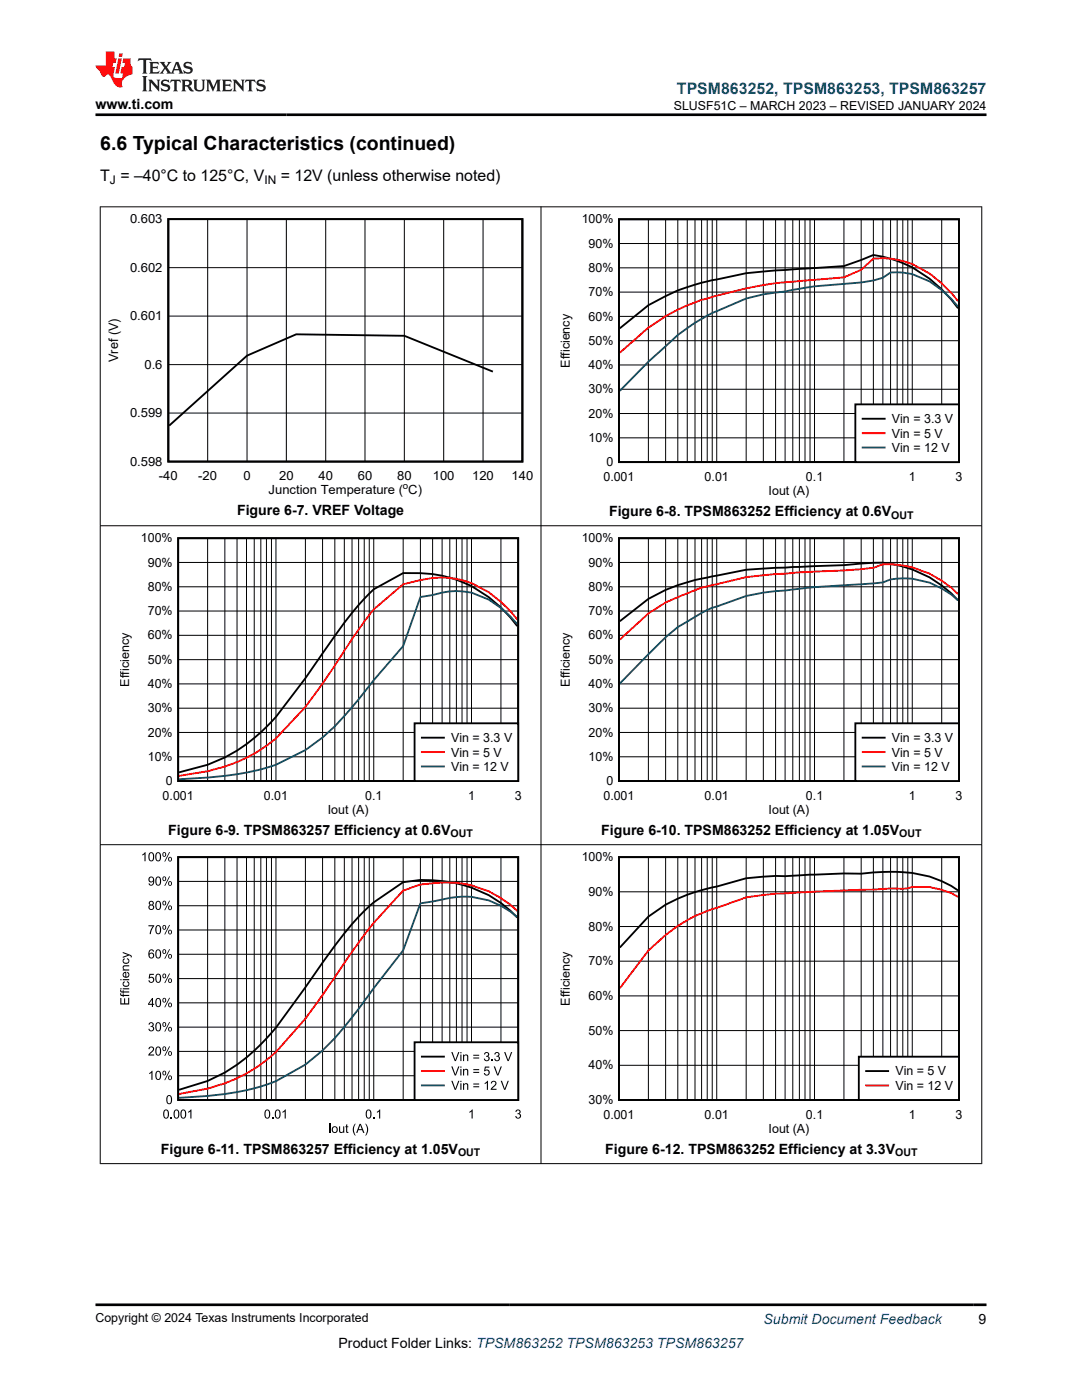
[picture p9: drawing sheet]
<svg xmlns="http://www.w3.org/2000/svg" width="216mm" height="279mm" viewBox="0 0 216 279" stroke-linecap="round" stroke-linejoin="round" font-family="sans-serif">
<path d="M33.6 43.7h70.6v48.4h-70.6zM98.4 74.2l-17.7-7.2-21.6-.3-9.8 4.3-15.5 13.9" fill="none" stroke="#000" stroke-width=".38"/>
<g fill="none" stroke="#000" stroke-width=".2">
<path d="M33.6 53.4h70.6M41.4 43.7v48.4M49.3 43.7v48.4M57.1 43.7v48.4M65 43.7v48.4M72.8 43.7v48.4M80.7 43.7v48.4M88.5 43.7v48.4M96.4 43.7v48.4M123.5 58.3h67.9M123.5 53.5h67.9M123.5 48.6h67.9"/>
<path d="M129.4 43.8v48.4M132.8 43.8v48.4M135.2 43.8v48.4M137.1 43.8v48.4M138.7 43.8v48.4M140 43.8v48.4M141.1 43.8v48.4M142.1 43.8v48.4M143 43.8v48.4M148.9 43.8v48.4M152.3 43.8v48.4M154.8 43.8v48.4"/>
<path d="M156.7 43.8v48.4M158.2 43.8v48.4M159.5 43.8v48.4M160.6 43.8v48.4M161.6 43.8v48.4M162.5 43.8v48.4M168.4 43.8v48.4M171.8 43.8v48.4M174.3 43.8v48.4M176.2 43.8v48.4M177.7 43.8v48.4M179 43.8v48.4"/>
<path d="M180.1 43.8v48.4M181.1 43.8v48.4M182 43.8v48.4M187.9 43.8v48.4M33.6 72.8h70.6M33.6 63.1h70.6M123.5 77.7h67.9M123.5 72.8h67.9M123.5 68h67.9M123.5 63.1h67.9M33.6 82.4h70.6M123.5 87.4h67.9"/>
<path d="M123.5 82.5h67.9"/>
</g>
<path d="M123.5 43.8h67.8v48.4h-67.8zM191.2 61.5a26 26 0 0 0-12.2-9.4l-2.8-.9-1.9-.3-5.9 2.2-11.7 .8a74.9 74.9 0 0 0-14.6 2l-2.1 .5a42.4 42.4 0 0 0-10.6 4.5l-5.7 4.6" fill="none" stroke="#000" stroke-width=".37"/>
<path d="M191.2 60.1a20.5 20.5 0 0 0-12.2-8.3l-2.8-.3-1.9 .1-2.5 2.2-3.4 1.6-5.9 .5a115.3 115.3 0 0 0-13.6 1.6l-5.9 1.5a38.5 38.5 0 0 0-13.6 6.4l-5.7 5" fill="none" stroke="#f00" stroke-width=".37"/>
<path d="M191.2 61.2a19.1 19.1 0 0 0-9.2-6.5 13.8 13.8 0 0 0-4.3-.3l-1.5 1-1.9 .6-2.5 .4-9.3 .7-5.8 1.1-4.4 .5-3.4 .9-7.8 3.4a34.5 34.5 0 0 0-8.3 6.1l-3.4 3.1-5.7 5.8" fill="none" stroke="#156" stroke-width=".37"/>
<path d="M170.7 80.7h20.6v11.5h-20.6z" fill-rule="evenodd" fill="#fff"/>
<path d="M170.7 80.7h20.6v11.5h-20.6zM172.1 83.6h4.4M35.6 107.4h67.8v48.5h-67.8zM103.2 124.9a25.1 25.1 0 0 0-22.8-10.5l-5.8 3.2-1.9 1.9a80.4 80.4 0 0 0-8.3 10.9l-3.5 5-5.8 7.7a33.2 33.2 0 0 1-19.4 11" fill="none" stroke="#000" stroke-width=".37"/>
<path d="M172.1 86.4h4.4M103.2 123.6a20.1 20.1 0 0 0-12.1-8.1 16.9 16.9 0 0 0-7.2 .3l-3.5 .8-5.8 5-4.4 6a197.8 197.8 0 0 1-9.3 13.5l-5.8 6.3a30.6 30.6 0 0 1-13.7 6.5l-5.7 .9" fill="none" stroke="#f00" stroke-width=".37"/>
<path d="M172.1 89.3h4.4M103.2 124.6a17.8 17.8 0 0 0-10-6.5 13.7 13.7 0 0 0-6.9 .7l-2.4 .3-3.5 9.8-5.8 6.8-3 3.9a64.5 64.5 0 0 1-7.2 7.6l-3.5 2.5-5.8 2.9a50.8 50.8 0 0 1-13.7 2.6l-5.7 .3" fill="none" stroke="#156" stroke-width=".37"/>
<g fill="none" stroke="#000" stroke-width=".2">
<path d="M35.6 117.1h67.8M35.6 112.3h67.8M41.4 107.4v48.5M44.9 107.4v48.5M47.3 107.4v48.5M49.2 107.4v48.5M50.7 107.4v48.5M52 107.4v48.5M53.2 107.4v48.5M54.2 107.4v48.5M55.1 107.4v48.5M60.9 107.4v48.5"/>
<path d="M64.4 107.4v48.5M66.8 107.4v48.5M68.7 107.4v48.5M70.2 107.4v48.5M71.6 107.4v48.5M72.7 107.4v48.5M73.7 107.4v48.5M74.6 107.4v48.5M80.4 107.4v48.5M83.9 107.4v48.5M86.3 107.4v48.5M88.2 107.4v48.5"/>
<path d="M89.8 107.4v48.5M91.1 107.4v48.5M92.2 107.4v48.5M93.2 107.4v48.5M94.1 107.4v48.5M100 107.4v48.5M35.6 136.5h67.8M35.6 131.6h67.8M35.6 126.8h67.8M35.6 121.9h67.8M35.6 151h67.8M35.6 146.2h67.8"/>
<path d="M35.6 141.3h67.8"/>
</g>
<path d="M82.7 144.4h20.7v11.5h-20.7z" fill-rule="evenodd" fill="#fff"/>
<path d="M123.5 107.4h67.8v48.5h-67.8zM191.2 119.8a23.3 23.3 0 0 0-15-7.5l-7.8 .5-13.6 .5a50.2 50.2 0 0 0-12.7 1.7l-2.1 .5a37.6 37.6 0 0 0-10.6 4l-5.7 4.5M82.7 144.4h20.7v11.5h-20.7zM84.2 147.2h4.4" fill="none" stroke="#000" stroke-width=".37"/>
<path d="M191.2 118.6a19.3 19.3 0 0 0-15-6l-1.9 .7a142.4 142.4 0 0 1-13.7 .9l-5.8 .4a50 50 0 0 0-12.7 2.2 47.3 47.3 0 0 0-9.3 3.4l-3.4 2.2-5.7 5.2M84.2 150.1h4.4" fill="none" stroke="#f00" stroke-width=".37"/>
<path d="M191.2 119.8a15.5 15.5 0 0 0-13.5-4.2l-1.5 .6-13.7 1-4.3 .4a67.4 67.4 0 0 0-9.3 1.3l-5.9 2.1a18.5 18.5 0 0 0-5.9 3.1l-1.9 1-2.4 2.1-9.1 9.2M84.2 153h4.4" fill="none" stroke="#156" stroke-width=".37"/>
<g fill="none" stroke="#000" stroke-width=".2">
<path d="M123.5 117.1h67.9M123.5 112.3h67.9M129.4 107.4v48.5M132.8 107.4v48.5M135.2 107.4v48.5M137.1 107.4v48.5M138.7 107.4v48.5M140 107.4v48.5M141.1 107.4v48.5M142.1 107.4v48.5M143 107.4v48.5M148.9 107.4v48.5"/>
<path d="M152.3 107.4v48.5M154.8 107.4v48.5M156.7 107.4v48.5M158.2 107.4v48.5M159.5 107.4v48.5M160.6 107.4v48.5M161.6 107.4v48.5M162.5 107.4v48.5M168.4 107.4v48.5M171.8 107.4v48.5M174.3 107.4v48.5M176.2 107.4v48.5"/>
<path d="M177.7 107.4v48.5M179 107.4v48.5M180.1 107.4v48.5M181.1 107.4v48.5M182 107.4v48.5M187.9 107.4v48.5M123.5 136.5h67.9M123.5 131.6h67.9M123.5 126.8h67.9M123.5 121.9h67.9M123.5 151h67.9M123.5 146.2h67.9"/>
<path d="M123.5 141.3h67.9"/>
</g>
<path d="M170.7 144.4h20.6v11.5h-20.6z" fill-rule="evenodd" fill="#fff"/>
<path d="M170.7 144.4h20.6v11.5h-20.6zM172.1 147.2h4.4M35.6 171.1h67.8v48.4h-67.8zM103.2 183.1a24.6 24.6 0 0 0-16.9-7.4l-2.4-.1-3.5 .5-5.8 4-1.9 1.7a67.3 67.3 0 0 0-8.3 10.3l-9.3 13a36.6 36.6 0 0 1-13.7 10.6l-5.7 1.8" fill="none" stroke="#000" stroke-width=".37"/>
<path d="M172.1 150.1h4.4M103.2 181.8a20.3 20.3 0 0 0-16.9-5.5l-2.4 .2-3.5 1.2-6.7 7.6-3.5 4.7-3.4 5a83.4 83.4 0 0 1-12.6 15.7 30.3 30.3 0 0 1-12.8 6.6l-5.7 1" fill="none" stroke="#f00" stroke-width=".37"/>
<path d="M172.1 153h4.4" fill="none" stroke="#156" stroke-width=".37"/>
<g fill="#000">
<path d="M28.4 170.5l.6-.4v1.8h-.2v-1.4l-.4 .2zM24.6 196l.3-.2v.3l-.2 .1a.44 .44 0 0 0 .4 .5 .44 .44 0 0 0 .5-.6l-.3-.1v-.2a.61 .61 0 0 1 .4 .9 .61 .61 0 0 1-.9 .2l-.3-.4zM24.6 191.4l.3-.2v.3l-.2 .1a.44 .44 0 0 0 .4 .5 .44 .44 0 0 0 .5-.5l-.3-.2v-.2a.61 .61 0 0 1 .4 .9 .61 .61 0 0 1-.9 .2l-.3-.4zM24 198.2h.2l.1 .3 .2 .1v-.3h.2v.3h1.1v.2h-1.1v.2h-.2v-.2a.4 .4 0 0 1-.5-.1 .4 .4 0 0 1 0-.5zM24 197.5h.2l.1 .3 .2 .1v-.3h.2v.3h1.1v.2h-1.1v.2h-.2v-.2a.4 .4 0 0 1-.5-.1 .4 .4 0 0 1 0-.5zM24.6 192.7l1.2-.1v.3h-.8a.3 .3 0 0 0-.4 .2 .3 .3 0 0 0 .3 .3l.9 .1v.2h-1.3v-.2h.2l-.2-.4zM24.5 190l1.3 .5a.45 .45 0 0 1 .5 .6h-.2l-.1-.3-.2-.1-1.3 .5v-.3l1-.3-1-.4zM29.8 194.3h.9v.3h-.7l-.1 .4a.59 .59 0 0 1 .8 .3 .59 .59 0 0 1-.3 .8 .59 .59 0 0 1-.8-.4l.2-.1a.39 .39 0 0 0 .6 .2 .39 .39 0 0 0 .1-.6 .39 .39 0 0 0-.6 0l-.3 .1zM29.6 184.6h1.2l-.6 1.1-.1 .7h-.2l.1-.5 .5-1h-.9zM24 199.2h.2v1h.6v-1h.2v1h.6v-1.1h.2v1.4h-1.8zM29.8 204.1a.48 .48 0 0 1 .7 0 .48 .48 0 0 1-.1 .7 .56 .56 0 0 1 .1 1 .56 .56 0 0 1-.9-.5h.2a.36 .36 0 0 0 .5 .3 .36 .36 0 0 0 .2-.4 .36 .36 0 0 0-.5-.2l.1-.2a.31 .31 0 0 0 .4-.3 .31 .31 0 0 0-.3-.3 .31 .31 0 0 0-.3 .3h-.3zM29.8 214.2l.6-.5v1.8h-.2v-1.4l-.4 .3z"/>
<path d="M29.8 209a.59 .59 0 0 1 .9 .1 .59 .59 0 0 1-.3 .9l-.5 .4h.9v.3h-1.2l.1-.4a1.08 1.08 0 0 0 .7-1.2h-.4l-.2 .3h-.2zM34.1 223h.2v.2h-.2zM37.5 221.9l.7-.5v1.8h-.2v-1.4l-.5 .3zM54.3 223h.2v.2h-.2zM56.4 221.9l.6-.5v1.8h-.2v-1.4l-.4 .3zM65.6 224.3h.3v1.8h-.3zM67.6 224.8h.3v.7a.32 .32 0 0 0 .3 .4 .32 .32 0 0 0 .3-.4v-.7h.2v1.3h-.2v-.2a.46 .46 0 0 1-.6 .2 .46 .46 0 0 1-.3-.5zM69.1 224.5l.2-.2v.5h.2v.2h-.2v.7l.2 .4a.32 .32 0 0 1-.3 0 .32 .32 0 0 1-.1-.4v-.7h-.2zM70.8 224.3h.2l-.1 .2a2.08 2.08 0 0 0 .1 2.1 1.5 1.5 0 0 1-.4-1.9zM72.9 224.3a1.49 1.49 0 0 1 .4 1.8l-.3 .5h-.1a2.09 2.09 0 0 0 0-2.3zM74.5 223h.2v.2h-.2zM75.2 221.9l.7-.5v1.8h-.3v-1.4l-.4 .3z"/>
<path d="M93.7 221.9l.6-.5v1.8h-.2v-1.4l-.4 .3zM103 221.5a.48 .48 0 0 1 .7 0 .48 .48 0 0 1-.1 .7 .56 .56 0 0 1 .1 1 .56 .56 0 0 1-.9-.5h.2a.36 .36 0 0 0 .5 .4 .36 .36 0 0 0 .2-.5 .36 .36 0 0 0-.5-.2l.1-.2a.31 .31 0 0 0 .4-.3 .31 .31 0 0 0-.3-.3 .31 .31 0 0 0-.3 .3h-.3z"/>
<path d="M29.9 170.2a.64 .64 0 0 1 .7 .1 .64 .64 0 0 1 .2 .7 .61 .61 0 0 1-.3 .8 .61 .61 0 0 1-.8-.3l-.1-.9zM29.9 170.4a1.01 1.01 0 0 0 .3 1.3 .94 .94 0 0 0 0-1.4z"/>
<path d="M29.8 175.1a.64 .64 0 0 1 .7 0 .64 .64 0 0 1 .3 .7 .63 .63 0 0 1-.3 .9 .63 .63 0 0 1-.9-.4h.3a.4 .4 0 0 0 .5 .2 .4 .4 0 0 0 .2-.6 .56 .56 0 0 1-.9 0 .56 .56 0 0 1 .1-.8zM29.8 175.5a.38 .38 0 0 0 .7 0 .38 .38 0 0 0-.7 0z"/>
<path d="M31.2 170.2a.64 .64 0 0 1 .8 .1 .64 .64 0 0 1 .1 .7 .61 .61 0 0 1-.2 .8 .61 .61 0 0 1-.8-.3l-.1-.9zM31.3 170.4a1.01 1.01 0 0 0 .3 1.3 .94 .94 0 0 0 0-1.4z"/>
<path d="M31.2 175a.64 .64 0 0 1 .8 .1 .64 .64 0 0 1 .1 .7 .61 .61 0 0 1-.2 .9 .61 .61 0 0 1-.8-.3l-.1-.9zM31.3 175.2a1.01 1.01 0 0 0 .3 1.4 .94 .94 0 0 0 0-1.5z"/>
<path d="M32.5 170.2a.42 .42 0 0 1 .7 .3 .42 .42 0 0 1-.7 .4l-.1-.4zM32.6 170.3l.1 .5a.28 .28 0 0 0 .3-.3 .28 .28 0 0 0-.4-.2zM33.8 170h.1l-.9 1.9h-.2zM33.6 171.1a.42 .42 0 0 1 .7 .4 .42 .42 0 0 1-.6 .3l-.2-.3zM33.8 171.2l.1 .6a.28 .28 0 0 0 .2-.3 .28 .28 0 0 0-.3-.3z"/>
<path d="M32.5 175a.42 .42 0 0 1 .7 .4 .42 .42 0 0 1-.7 .3l-.1-.3zM32.6 175.1l.1 .6a.28 .28 0 0 0 .3-.3 .28 .28 0 0 0-.4-.3zM33.8 174.9h.1l-.9 1.9h-.2zM33.6 176a.42 .42 0 0 1 .7 .3 .42 .42 0 0 1-.6 .4l-.1-.4zM33.8 176.1l.1 .5a.28 .28 0 0 0 .2-.3 .28 .28 0 0 0-.3-.2z"/>
<path d="M24 197.2h.3v.2h-.3zM24.5 197.2h1.3v.2h-1.3z"/>
<path d="M24 195.4h.3v.2h-.3zM24.5 195.4h1.3v.2h-1.3z"/>
<path d="M24.6 194.1l.6-.2v1a.38 .38 0 0 0 .4-.3 .38 .38 0 0 0-.2-.4v-.2a.64 .64 0 0 1 .3 .9 .64 .64 0 0 1-1 .1 .64 .64 0 0 1-.1-.9zM24.8 194.3l-.1 .4 .3 .2v-.7z"/>
<path d="M29.8 179.9a.48 .48 0 0 1 .8 0 .48 .48 0 0 1-.2 .7 .53 .53 0 0 1 .2 .8 .53 .53 0 0 1-.8 0 .53 .53 0 0 1 .1-.8l-.2-.2zM29.9 180.2a.3 .3 0 0 0 .6 0 .3 .3 0 0 0-.6 0zM29.8 181.1a.4 .4 0 0 0 .8 0 .4 .4 0 0 0-.8 0z"/>
<path d="M29.8 189.7l.3-.2h.3l.3 .4h-.2a.36 .36 0 0 0-.4-.2 .36 .36 0 0 0-.3 .4v.2a.57 .57 0 0 1 .9 .1 .57 .57 0 0 1-.2 .8 .57 .57 0 0 1-.8-.3l-.1-.8zM29.8 190.7a.4 .4 0 0 0 .8 0 .4 .4 0 0 0-.8 0z"/>
<path d="M31.2 194.4a.64 .64 0 0 1 .8 .1 .64 .64 0 0 1 .1 .7 .61 .61 0 0 1-.2 .9 .61 .61 0 0 1-.8-.3l-.1-.9zM31.3 194.6a1.01 1.01 0 0 0 .3 1.4 .94 .94 0 0 0 0-1.5z"/>
<path d="M31.2 189.6a.64 .64 0 0 1 .8 0 .64 .64 0 0 1 .1 .8 .61 .61 0 0 1-.2 .8 .61 .61 0 0 1-.8-.3l-.1-.9zM31.3 189.8a1.01 1.01 0 0 0 .3 1.3 .94 .94 0 0 0 0-1.5z"/>
<path d="M31.2 184.7a.64 .64 0 0 1 .8 .1 .64 .64 0 0 1 .1 .7 .61 .61 0 0 1-.2 .9 .61 .61 0 0 1-.8-.3l-.1-.9zM31.3 184.9a1.01 1.01 0 0 0 .3 1.4 .94 .94 0 0 0 0-1.5z"/>
<path d="M31.2 179.9a.64 .64 0 0 1 .8 .1 .64 .64 0 0 1 .1 .7 .61 .61 0 0 1-.2 .8 .61 .61 0 0 1-.8-.3l-.1-.9zM31.3 180.1a1.01 1.01 0 0 0 .3 1.3 .94 .94 0 0 0 0-1.4z"/>
<path d="M32.5 199.3a.42 .42 0 0 1 .7 .3 .42 .42 0 0 1-.7 .4l-.1-.4zM32.6 199.4l.1 .5a.28 .28 0 0 0 .3-.3 .28 .28 0 0 0-.4-.2zM33.8 199.1h.1l-.9 1.9h-.2zM33.6 200.2a.42 .42 0 0 1 .7 .4 .42 .42 0 0 1-.6 .3l-.1-.4zM33.8 200.3l.1 .6a.28 .28 0 0 0 .2-.3 .28 .28 0 0 0-.3-.3z"/>
<path d="M32.5 194.4a.42 .42 0 0 1 .7 .4 .42 .42 0 0 1-.7 .3l-.1-.3zM32.6 194.5l.1 .6a.28 .28 0 0 0 .3-.3 .28 .28 0 0 0-.4-.3zM33.8 194.3h.1l-.9 1.9h-.2zM33.6 195.4a.42 .42 0 0 1 .7 .3 .42 .42 0 0 1-.6 .4l-.1-.4zM33.8 195.5l.1 .5a.28 .28 0 0 0 .2-.3 .28 .28 0 0 0-.3-.2z"/>
<path d="M32.5 189.6a.42 .42 0 0 1 .7 .3 .42 .42 0 0 1-.7 .4l-.1-.4zM32.6 189.7l.1 .5a.28 .28 0 0 0 .3-.3 .28 .28 0 0 0-.4-.2zM33.8 189.4h.1l-.9 1.9h-.2zM33.6 190.5a.42 .42 0 0 1 .7 .4 .42 .42 0 0 1-.6 .3l-.1-.4zM33.8 190.6l.1 .6a.28 .28 0 0 0 .2-.3 .28 .28 0 0 0-.3-.3z"/>
<path d="M32.5 184.7a.42 .42 0 0 1 .7 .4 .42 .42 0 0 1-.7 .3l-.1-.3zM32.6 184.8l.1 .6a.28 .28 0 0 0 .3-.3 .28 .28 0 0 0-.4-.3zM33.8 184.6h.1l-.9 1.9h-.2zM33.6 185.7a.42 .42 0 0 1 .7 .3 .42 .42 0 0 1-.6 .4l-.1-.4zM33.8 185.8l.1 .5a.28 .28 0 0 0 .2-.3 .28 .28 0 0 0-.3-.2z"/>
<path d="M32.5 179.9a.42 .42 0 0 1 .7 .3 .42 .42 0 0 1-.7 .4l-.1-.4zM32.6 180l.1 .5a.28 .28 0 0 0 .3-.3 .28 .28 0 0 0-.4-.2zM33.8 179.8h.1l-.9 1.8h-.2zM33.6 180.8a.42 .42 0 0 1 .7 .4 .42 .42 0 0 1-.6 .3l-.1-.3zM33.8 180.9l.1 .6a.28 .28 0 0 0 .2-.3 .28 .28 0 0 0-.3-.3z"/>
<path d="M30.3 199.2h.2v1.1h.3v.2h-.3v.5h-.2v-.5h-.8v-.2zM30.3 199.5l-.5 .8h.5z"/>
<path d="M31.2 213.8a.64 .64 0 0 1 .8 .1 .64 .64 0 0 1 .1 .7 .61 .61 0 0 1-.2 .8 .61 .61 0 0 1-.8-.2l-.1-1zM31.3 214a1.01 1.01 0 0 0 .3 1.4 .94 .94 0 0 0 0-1.5z"/>
<path d="M31.2 209a.64 .64 0 0 1 .8 0 .64 .64 0 0 1 .1 .8 .61 .61 0 0 1-.2 .8 .61 .61 0 0 1-.8-.3l-.1-.9zM31.3 209.2a1.01 1.01 0 0 0 .3 1.3 .94 .94 0 0 0 0-1.5z"/>
<path d="M31.2 204.1a.64 .64 0 0 1 .8 .1 .64 .64 0 0 1 .1 .7 .61 .61 0 0 1-.2 .8 .61 .61 0 0 1-.8-.2l-.1-.9zM31.3 204.3a1.01 1.01 0 0 0 .3 1.4 .94 .94 0 0 0 0-1.5z"/>
<path d="M31.2 199.3a.64 .64 0 0 1 .8 .1 .64 .64 0 0 1 .1 .7 .61 .61 0 0 1-.2 .8 .61 .61 0 0 1-.8-.3l-.1-.9zM31.3 199.5a1.01 1.01 0 0 0 .3 1.3 .94 .94 0 0 0 0-1.5z"/>
<path d="M32.5 213.8a.42 .42 0 0 1 .7 .3 .42 .42 0 0 1-.7 .4l-.1-.4zM32.6 213.9l.1 .6a.28 .28 0 0 0 .3-.4 .28 .28 0 0 0-.4-.2zM33.8 213.7h.1l-.9 1.9h-.2zM33.6 214.8a.42 .42 0 0 1 .7 .3 .42 .42 0 0 1-.6 .4l-.1-.4zM33.8 214.8l.1 .6a.28 .28 0 0 0 .2-.3 .28 .28 0 0 0-.3-.3z"/>
<path d="M32.5 209a.42 .42 0 0 1 .7 .3 .42 .42 0 0 1-.7 .4l-.1-.4zM32.6 209.1l.1 .5a.28 .28 0 0 0 .3-.3 .28 .28 0 0 0-.4-.2zM33.8 208.8h.1l-.9 1.9h-.2zM33.6 209.9a.42 .42 0 0 1 .7 .3 .42 .42 0 0 1-.6 .4l-.1-.4zM33.8 210l.1 .6a.28 .28 0 0 0 .2-.4 .28 .28 0 0 0-.3-.2z"/>
<path d="M32.5 204.1a.42 .42 0 0 1 .7 .4 .42 .42 0 0 1-.7 .3l-.1-.4zM32.6 204.2l.1 .6a.28 .28 0 0 0 .3-.4 .28 .28 0 0 0-.4-.2zM33.8 204h.1l-.9 1.9h-.2zM33.6 205.1a.42 .42 0 0 1 .7 .3 .42 .42 0 0 1-.6 .4l-.1-.4zM33.8 205.1l.1 .6a.28 .28 0 0 0 .2-.3 .28 .28 0 0 0-.3-.3z"/>
<path d="M33.4 218.6a.64 .64 0 0 1 .8 .1 .64 .64 0 0 1 .1 .8 .61 .61 0 0 1-.2 .8 .61 .61 0 0 1-.8-.3l-.1-.9zM33.5 218.9a1.01 1.01 0 0 0 .3 1.3 .94 .94 0 0 0 0-1.5z"/>
<path d="M32.8 221.5a.64 .64 0 0 1 .8 .1 .64 .64 0 0 1 .1 .7 .61 .61 0 0 1-.2 .9 .61 .61 0 0 1-.9-.3v-.9zM32.9 221.7a1.01 1.01 0 0 0 .2 1.4 .94 .94 0 0 0 0-1.5z"/>
<path d="M34.9 221.5a.64 .64 0 0 1 .7 .1 .64 .64 0 0 1 .2 .7 .61 .61 0 0 1-.3 .9 .61 .61 0 0 1-.8-.3v-.9zM35 221.7a1.01 1.01 0 0 0 .2 1.4 .94 .94 0 0 0 0-1.5z"/>
<path d="M36.3 221.5a.64 .64 0 0 1 .7 .1 .64 .64 0 0 1 .2 .7 .61 .61 0 0 1-.3 .9 .61 .61 0 0 1-.8-.3l-.1-.9zM36.3 221.7a1.01 1.01 0 0 0 .3 1.4 .94 .94 0 0 0 0-1.5z"/>
<path d="M53 221.5a.64 .64 0 0 1 .8 .1 .64 .64 0 0 1 .1 .7 .61 .61 0 0 1-.2 .9 .61 .61 0 0 1-.9-.3v-.9zM53.1 221.7a1.01 1.01 0 0 0 .2 1.4 .94 .94 0 0 0 0-1.5z"/>
<path d="M55.1 221.5a.64 .64 0 0 1 .7 .1 .64 .64 0 0 1 .2 .7 .61 .61 0 0 1-.3 .9 .61 .61 0 0 1-.8-.3v-.9zM55.2 221.7a1.01 1.01 0 0 0 .2 1.4 .94 .94 0 0 0 0-1.5z"/>
<path d="M66.4 224.9a.64 .64 0 0 1 .9 .1 .64 .64 0 0 1-.2 1 .64 .64 0 0 1-.9-.4zM66.5 225.1a.46 .46 0 0 0-.1 .6 .46 .46 0 0 0 .7 .1 .46 .46 0 0 0 .1-.6 .46 .46 0 0 0-.7-.1z"/>
<path d="M71.7 224.3h.3l.7 1.8h-.2l-.2-.6h-.8l-.2 .6h-.2zM71.9 224.5l-.3 .9h.6z"/>
<path d="M73.2 221.5a.64 .64 0 0 1 .8 .1 .64 .64 0 0 1 .1 .7 .61 .61 0 0 1-.2 .9 .61 .61 0 0 1-.9-.3v-.9zM73.3 221.7a1.01 1.01 0 0 0 .2 1.4 .94 .94 0 0 0 0-1.5z"/>
</g>
<g fill="none" stroke="#000" stroke-width=".2">
<path d="M35.6 175.9h67.8M41.4 171.1v48.4M44.9 171.1v48.4M47.3 171.1v48.4M49.2 171.1v48.4M50.7 171.1v48.4M52 171.1v48.4M53.2 171.1v48.4M54.2 171.1v48.4M55.1 171.1v48.4M60.9 171.1v48.4M64.4 171.1v48.4"/>
<path d="M66.8 171.1v48.4M68.7 171.1v48.4M70.2 171.1v48.4M71.6 171.1v48.4M72.7 171.1v48.4M73.7 171.1v48.4M74.6 171.1v48.4M80.4 171.1v48.4M83.9 171.1v48.4M86.3 171.1v48.4M88.2 171.1v48.4M89.8 171.1v48.4"/>
<path d="M91.1 171.1v48.4M92.2 171.1v48.4M93.2 171.1v48.4M94.1 171.1v48.4M100 171.1v48.4M35.6 195.3h67.8M35.6 190.4h67.8M35.6 185.6h67.8M35.6 180.8h67.8M35.6 214.7h67.8M35.6 209.8h67.8M35.6 205h67.8"/>
<path d="M35.6 200.1h67.8"/>
</g>
<path d="M103.2 183a15.8 15.8 0 0 0-15-3.5l-4.3 .8-3.5 9.4-5.8 7.5-3 4.1a69.4 69.4 0 0 1-7.2 8.3l-3.5 2.9-5.8 3.3a44.8 44.8 0 0 1-13.7 2.9l-5.7 .4" fill="none" stroke="#0f5463" stroke-width=".37"/>
<path d="M82.7 208h20.7v11.5h-20.7z" fill-rule="evenodd" fill="#fff"/>
<path d="M123.5 171.1h67.8v48.4h-67.8zM191.2 177.7a23.8 23.8 0 0 0-15-3.7l-4.4 .4-3.4-.1-10.2 .5a69.8 69.8 0 0 0-9.3 .5l-5.9 1.6a32 32 0 0 0-13.6 6l-5.7 6.2M82.7 208h20.7v11.5h-20.7zM84.2 210.9h4.4" fill="none" stroke="#000" stroke-width=".37"/>
<g fill="#000">
<path d="M90 210h.3l.6 1.6 .5-1.6h.3l-.7 1.8h-.3zM90 212.8h.3l.6 1.6 .5-1.6h.3l-.7 1.8h-.3zM90 215.7h.3l.6 1.6 .5-1.6h.3l-.7 1.8h-.3zM92.4 210.5h.2v.1a.46 .46 0 0 1 .5-.2 .46 .46 0 0 1 .3 .6v.8h-.2v-.8a.3 .3 0 0 0-.2-.4 .3 .3 0 0 0-.4 .2v1h-.2zM92.4 213.3h.2v.2a.46 .46 0 0 1 .5-.2 .46 .46 0 0 1 .3 .5v.8h-.2v-.8a.3 .3 0 0 0-.2-.3 .3 .3 0 0 0-.4 .2v.9h-.2zM92.4 216.2h.2v.2a.46 .46 0 0 1 .5-.2 .46 .46 0 0 1 .3 .5v.8h-.2v-.8a.3 .3 0 0 0-.2-.4 .3 .3 0 0 0-.4 .3v.9h-.2zM96.7 210.1a.48 .48 0 0 1 .8 0 .48 .48 0 0 1-.1 .7 .56 .56 0 0 1 0 1 .56 .56 0 0 1-.9-.5h.3a.36 .36 0 0 0 .4 .3 .36 .36 0 0 0 .3-.5 .36 .36 0 0 0-.5-.2v-.2a.31 .31 0 0 0 .4-.2 .31 .31 0 0 0-.3-.4 .31 .31 0 0 0-.3 .4l-.2-.1zM96.8 212.9h.8v.2h-.7l-.1 .5a.59 .59 0 0 1 .9 .2 .59 .59 0 0 1-.4 .8 .59 .59 0 0 1-.8-.4l.3-.1a.39 .39 0 0 0 .5 .2 .39 .39 0 0 0 .1-.6 .39 .39 0 0 0-.6 0l-.2 .1zM96.7 216.1l.7-.4v1.8h-.3v-1.4l-.4 .3zM98 211.5h.3v.3h-.3zM98.8 210.1a.48 .48 0 0 1 .7 0 .48 .48 0 0 1-.1 .7 .56 .56 0 0 1 .1 1 .56 .56 0 0 1-.9-.5h.2a.36 .36 0 0 0 .4 .3 .36 .36 0 0 0 .3-.5 .36 .36 0 0 0-.5-.2l.1-.2a.31 .31 0 0 0 .4-.2 .31 .31 0 0 0-.3-.4 .31 .31 0 0 0-.4 .4l-.2-.1zM98.1 215.8a.59 .59 0 0 1 .9 .2 .59 .59 0 0 1-.3 .8l-.5 .5h.9v.2h-1.2l.2-.4a1.08 1.08 0 0 0 .7-1.1l-.4-.1-.2 .3h-.3z"/>
<path d="M98.5 212.8h.3l.5 1.6 .6-1.6h.2l-.7 1.8h-.2zM99.9 215.7h.3l.5 1.6 .6-1.6h.2l-.7 1.8h-.2zM100.6 210h.2l.6 1.6 .6-1.6h.2l-.7 1.8h-.2z"/>
<path d="M91.9 212.8h.2v.3h-.2zM91.9 213.3h.2v1.3h-.2z"/>
<path d="M91.9 215.7h.2v.3h-.2zM91.9 216.2h.2v1.3h-.2z"/>
<path d="M91.9 210h.2v.2h-.2zM91.9 210.5h.2v1.3h-.2z"/>
<path d="M94.4 210.5h1.2v.2h-1.2zM94.4 211h1.2v.3h-1.2z"/>
<path d="M94.4 213.4h1.2v.2h-1.2zM94.4 213.9h1.2v.2h-1.2z"/>
<path d="M94.4 216.2h1.2v.2h-1.2zM94.4 216.8h1.2v.2h-1.2z"/>
</g>
<path d="M191.2 179a15.3 15.3 0 0 0-9.2-2 9.8 9.8 0 0 1-4.3 .3l-19.5 .9a61.5 61.5 0 0 0-9.3 .9l-7.8 2.7a31 31 0 0 0-11.7 7.9l-5.7 7.5M84.2 213.8h4.4" fill="none" stroke="#f00" stroke-width=".37"/>
<path d="M84.2 216.6h4.4" fill="none" stroke="#0f5463" stroke-width=".37"/>
<g fill="none" stroke="#000" stroke-width=".2">
<path d="M123.5 178h67.9M129.4 171.1v48.4M132.8 171.1v48.4M135.2 171.1v48.4M137.1 171.1v48.4M138.7 171.1v48.4M140 171.1v48.4M141.1 171.1v48.4M142.1 171.1v48.4M143 171.1v48.4M148.9 171.1v48.4M152.3 171.1v48.4"/>
<path d="M154.8 171.1v48.4M156.7 171.1v48.4M158.2 171.1v48.4M159.5 171.1v48.4M160.6 171.1v48.4M161.6 171.1v48.4M162.5 171.1v48.4M168.4 171.1v48.4M171.8 171.1v48.4M174.3 171.1v48.4M176.2 171.1v48.4M177.7 171.1v48.4"/>
<path d="M179 171.1v48.4M180.1 171.1v48.4M181.1 171.1v48.4M182 171.1v48.4M187.9 171.1v48.4M123.5 198.8h67.9M123.5 191.8h67.9M123.5 184.9h67.9M123.5 212.6h67.9M123.5 205.7h67.9"/>
</g>
<path d="M171.4 210.9h19.9v8.6h-19.9z" fill-rule="evenodd" fill="#fff"/>
<path d="M171.4 210.9h19.9v8.6h-19.9zM172.8 213.8h4.4" fill="none" stroke="#000" stroke-width=".37"/>
<path d="M172.8 216.6h4.4" fill="none" stroke="#f00" stroke-width=".37"/>
<path d="M19.9 41.3h176.1M20 41.2v191.1M107.9 41.2v191.1M195.9 41.2v191.1M19.9 104.9h176.1M19.9 168.6h176.1M19.9 232.2h176.1" fill="none" stroke="#000" stroke-width=".2"/>
<path d="M27.7 11.6l-.2 .6 .5-.2h.6v.1v2.2l-.2 .4h1l-.2-.4v-2.2v-.1h.5l.5 .2-.1-.6zM29.8 12.4l.2 .3v1.6l-.2 .4h1.9l.1-.6a1.08 1.08 0 0 1-1.3 .2v-.7h.6l.4 .2v-.7l-.4 .2h-.6v-.5l.2-.2a1 1 0 0 1 1 .3l-.1-.5zM31.8 12.4l1 1.1-1 1.2h.9l-.2-.2 .4-.8 .5 .8-.2 .2h1.6l-.2-.2 .1-.5h1l.1 .5-.1 .2h.9l-.2-.4-.8-1.9h-.5l-1 2.1-.8-1.1 .9-1h-.8l.2 .2-.5 .6-.3-.6 .1-.2zM35.2 12.8l.4 1h-.8zM36.8 12.5a.65 .65 0 0 0-.2 .7 .65 .65 0 0 0 .6 .5l.7 .1 .1 .3a.79 .79 0 0 1-.7 .4 .79 .79 0 0 1-.7-.5l.1 .7 .2-.1a.93 .93 0 0 0 1.1 0 .93 .93 0 0 0 .4-.9 1.46 1.46 0 0 0-1.2-.6l-.1-.3a1.09 1.09 0 0 1 1.2 .2l-.2-.6-.1 .1-.6-.2zM28.4 15.2l.2 .4v2.2l-.2 .4h1l-.2-.4v-2.2l.2-.4zM29.6 15.9l.2 .4v1.5l-.2 .4h.8l-.3-.4v-1.3l1.7 1.8v-2l.2-.4h-.8l.2 .2 .1 1.1-1.2-1.3zM32.3 16a.65 .65 0 0 0-.2 .8 .65 .65 0 0 0 .7 .4l.6 .2 .1 .2a.79 .79 0 0 1-.7 .4 .79 .79 0 0 1-.7-.5l.1 .7 .2-.1a.93 .93 0 0 0 1.1 .1 .93 .93 0 0 0 .4-1 1.46 1.46 0 0 0-1.2-.5l-.1-.4a1.09 1.09 0 0 1 1.2 .2l-.2-.6-.1 .1-.6-.1zM34.1 15.9l-.1 .6a.63 .63 0 0 1 .7-.3l.1 1.6-.3 .4h1l-.2-.4v-1.6a.66 .66 0 0 1 .8 .3l-.1-.6zM36.2 15.9l.2 .4v1.5l-.2 .4h.9l-.2-.2v-.7h.5l.1 .2a.79 .79 0 0 0 1.2 .6l-1-.9a.61 .61 0 0 0 .6-.6 .61 .61 0 0 0-.5-.7zM36.9 16.2h.2a.47 .47 0 0 1 .5 .1 .47 .47 0 0 1 .1 .5l-.2 .1-.6 .1zM38.5 15.9l.2 .2a2.27 2.27 0 0 0 .4 2 1.04 1.04 0 0 0 1.7-.7v-1.3l.2-.2h-.8l.2 .4v1.1a.6 .6 0 0 1-.6 .6 .6 .6 0 0 1-.6-.6v-1.1l.3-.4zM41.1 15.9l.2 .4v1.5l-.2 .4h.7l-.2-.4v-1.4l.9 1.9 .8-1.9v1.4l-.2 .4h1l-.3-.4v-1.5l.3-.4h-.8l-.7 1.5-.7-1.5zM44.3 15.9l.2 .4v1.5l-.2 .4h1.9l.1-.6a1.09 1.09 0 0 1-1.3 .2v-.7h.6l.4 .2v-.6l-.4 .2h-.6v-.6l.2-.1a1.01 1.01 0 0 1 1 .3l-.1-.6zM46.4 15.9l.3 .4v1.5l-.3 .4h.8l-.2-.4v-1.3l1.6 1.8v-2l.2-.4h-.7l.2 .2v1.1l-1.2-1.3zM49 15.9l-.1 .6a.63 .63 0 0 1 .8-.3v1.6l-.3 .4h1l-.2-.4v-1.6a.66 .66 0 0 1 .8 .3l-.1-.6zM51.4 16a.65 .65 0 0 0-.2 .8 .65 .65 0 0 0 .6 .4l.6 .2 .2 .2a.79 .79 0 0 1-.8 .4 .79 .79 0 0 1-.6-.5l.1 .7 .2-.1a.93 .93 0 0 0 1 .1 .93 .93 0 0 0 .5-1 1.46 1.46 0 0 0-1.3-.5l-.1-.4a1.09 1.09 0 0 1 1.3 .2l-.2-.6-.2 .1-.5-.1z" fill="#231f20"/>
<path d="M21.1 10.3v2.7h-2.1l.1 .4 .9 1a.95 .95 0 0 0 .9 .9 .59 .59 0 0 1 .6-.4 .59 .59 0 0 1 .5 .3l.4 .8a1.59 1.59 0 0 0 2.1 1.4 1.61 1.61 0 0 1 1-2.3l1-.3-.1-1.5a1.59 1.59 0 0 1-.4-1.7h-1.4l-.2 .9h.5l-.1 .9h-.5l-.2 .9v.3l.4 .1-.2 .9h-.6a.73 .73 0 0 1-1.1-.7l.3-1.5h-.5l.2-.9h.5l.2-.9h-.5v-1.3zM23.6 11.6l-.6 3.1h.7l.6-3.1zM23.8 10.7l-.1 .6h.7l.1-.6z" fill="#ed1c24"/>
<path d="M19 22.9h177.8M19 260.4h177.8" fill="none" stroke="#000" stroke-width=".53"/>
<text font-size="3.9" x="20" y="29.9">6.6 Typical Characteristics (continued)</text>
<text font-size="3.2" fill="#00f" x="135.1" y="18.7">TPSM863252, TPSM863253, TPSM863257</text>
<g font-size="3.2">
<text x="20" y="36.1">T = –40°C to 125°C, V</text>
<text x="56" y="36.1">= 12V (unless otherwise noted)</text>
</g>
<g font-size="2.8">
<text x="19" y="21.8">www.ti.com</text>
<text x="47.3" y="102.8">Figure 6-7. VREF Voltage</text>
<text x="121.5" y="102.9">Figure 6-8. TPSM863252 Efficiency at 0.6V</text>
<text x="33.6" y="166.6">Figure 6-9. TPSM863257 Efficiency at 0.6V</text>
<text x="120" y="166.6">Figure 6-10. TPSM863252 Efficiency at 1.05V</text>
<text x="32.1" y="230.2">Figure 6-11. TPSM863257 Efficiency at 1.05V</text>
<text x="120.8" y="230.2">Figure 6-12. TPSM863252 Efficiency at 3.3V</text>
<text x="67.6" y="269">Product Folder Links: TPSM863252 TPSM863253 TPSM863257</text>
<text x="195.3" y="264.2">9</text>
</g>
<text font-size="2.8" fill="#00f" x="152.4" y="264.2">Submit Document Feedback</text>
<text font-size="2.6" x="23.6" y="72.2" transform="rotate(-90 23.6 72.2)">Vref (V)</text>
<g font-size="2.5">
<text x="134.4" y="21.9">SLUSF51C – MARCH 2023 – REVISED JANUARY 2024</text>
<text x="25.9" y="44.6">0.603</text>
<text x="116.1" y="44.6">100%</text>
<text x="117.5" y="49.4">90%</text>
<text x="25.9" y="54.2">0.602</text>
<text x="117.5" y="59.1">70%</text>
<text x="117.5" y="54.3">80%</text>
<text x="25.9" y="63.9">0.601</text>
<text x="117.5" y="64">60%</text>
<text x="117.5" y="68.8">50%</text>
<text x="28.8" y="73.6">0.6</text>
<text x="113.7" y="73.4" transform="rotate(-90 113.7 73.4)">Efficiency</text>
<text x="117.5" y="73.7">40%</text>
<text x="25.9" y="83.3">0.599</text>
<text x="117.5" y="83.4">20%</text>
<text x="117.5" y="78.5">30%</text>
<text x="117.5" y="88.2">10%</text>
<text x="178" y="84.5">Vin = 3.3 V</text>
<text x="178" y="87.3">Vin = 5 V</text>
<text x="25.9" y="92.9">0.598</text>
<text x="31.7" y="95.8">-40</text>
<text x="39.6" y="95.8">-20</text>
<text x="48.6" y="95.8">0</text>
<text x="55.7" y="95.8">20</text>
<text x="63.6" y="95.8">40</text>
<text x="71.4" y="95.8">60</text>
<text x="79.3" y="95.8">80</text>
<text x="86.4" y="95.8">100</text>
<text x="94.2" y="95.8">120</text>
<text x="102.1" y="95.8">140</text>
<text x="120.4" y="95.9">0.001</text>
<text x="121" y="93">0</text>
<text x="140.6" y="95.9">0.01</text>
<text x="160.8" y="95.9">0.1</text>
<text x="178" y="90.2">Vin = 12 V</text>
<text x="181.3" y="95.9">1</text>
<text x="190.7" y="95.9">3</text>
<text x="53.6" y="98.7">Junction Temperature ( C)</text>
<text x="153.4" y="98.8">Iout (A)</text>
<text x="28.1" y="108.2">100%</text>
<text x="29.5" y="113.1">90%</text>
<text x="116.1" y="108.2">100%</text>
<text x="117.5" y="113.1">90%</text>
<text x="29.5" y="117.9">80%</text>
<text x="117.5" y="117.9">80%</text>
<text x="29.5" y="122.8">70%</text>
<text x="117.5" y="122.8">70%</text>
<text x="29.5" y="127.6">60%</text>
<text x="117.5" y="127.6">60%</text>
<text x="25.8" y="137" transform="rotate(-90 25.8 137)">Efficiency</text>
<text x="29.5" y="137.3">40%</text>
<text x="29.5" y="132.5">50%</text>
<text x="113.7" y="137" transform="rotate(-90 113.7 137)">Efficiency</text>
<text x="117.5" y="137.3">40%</text>
<text x="117.5" y="132.5">50%</text>
<text x="29.5" y="142.2">30%</text>
<text x="117.5" y="142.2">30%</text>
<text x="29.5" y="147">20%</text>
<text x="90" y="148.1">Vin = 3.3 V</text>
<text x="117.5" y="147">20%</text>
<text x="178" y="148.1">Vin = 3.3 V</text>
<text x="29.5" y="151.9">10%</text>
<text x="90" y="151">Vin = 5 V</text>
<text x="90" y="153.8">Vin = 12 V</text>
<text x="117.5" y="151.9">10%</text>
<text x="178" y="151">Vin = 5 V</text>
<text x="178" y="153.8">Vin = 12 V</text>
<text x="32.5" y="159.6">0.001</text>
<text x="33.1" y="156.7">0</text>
<text x="52.7" y="159.6">0.01</text>
<text x="72.9" y="159.6">0.1</text>
<text x="93.4" y="159.6">1</text>
<text x="102.7" y="159.6">3</text>
<text x="120.4" y="159.6">0.001</text>
<text x="121" y="156.7">0</text>
<text x="140.6" y="159.6">0.01</text>
<text x="160.8" y="159.6">0.1</text>
<text x="181.3" y="159.6">1</text>
<text x="190.7" y="159.6">3</text>
<text x="65.4" y="162.4">Iout (A)</text>
<text x="153.4" y="162.4">Iout (A)</text>
<text x="116.1" y="171.9">100%</text>
<text x="117.5" y="178.8">90%</text>
<text x="117.5" y="185.7">80%</text>
<text x="117.5" y="192.7">70%</text>
<text x="113.7" y="200.7" transform="rotate(-90 113.7 200.7)">Efficiency</text>
<text x="117.5" y="199.6">60%</text>
<text x="117.5" y="206.5">50%</text>
<text x="117.5" y="213.4">40%</text>
<text x="178.7" y="214.6">Vin = 5 V</text>
<text x="117.5" y="220.3">30%</text>
<text x="178.7" y="217.5">Vin = 12 V</text>
<text x="120.4" y="223.2">0.001</text>
<text x="140.6" y="223.2">0.01</text>
<text x="153.4" y="226.1">Iout (A)</text>
<text x="160.8" y="223.2">0.1</text>
<text x="181.3" y="223.2">1</text>
<text x="190.7" y="223.2">3</text>
<text x="19" y="263.9">Copyright © 2024 Texas Instruments Incorporated</text>
</g>
<g font-size="2.4">
<text x="21.9" y="36.7">J</text>
<text x="52.8" y="36.7">IN</text>
</g>
<g font-size="2.1">
<text x="177.8" y="103.5">OUT</text>
<text x="89.9" y="167.1">OUT</text>
<text x="179.4" y="167.1">OUT</text>
<text x="91.4" y="230.8">OUT</text>
<text x="178.6" y="230.8">OUT</text>
</g>
<text font-size="1.9" x="80.4" y="97.7">o</text>
</svg>
